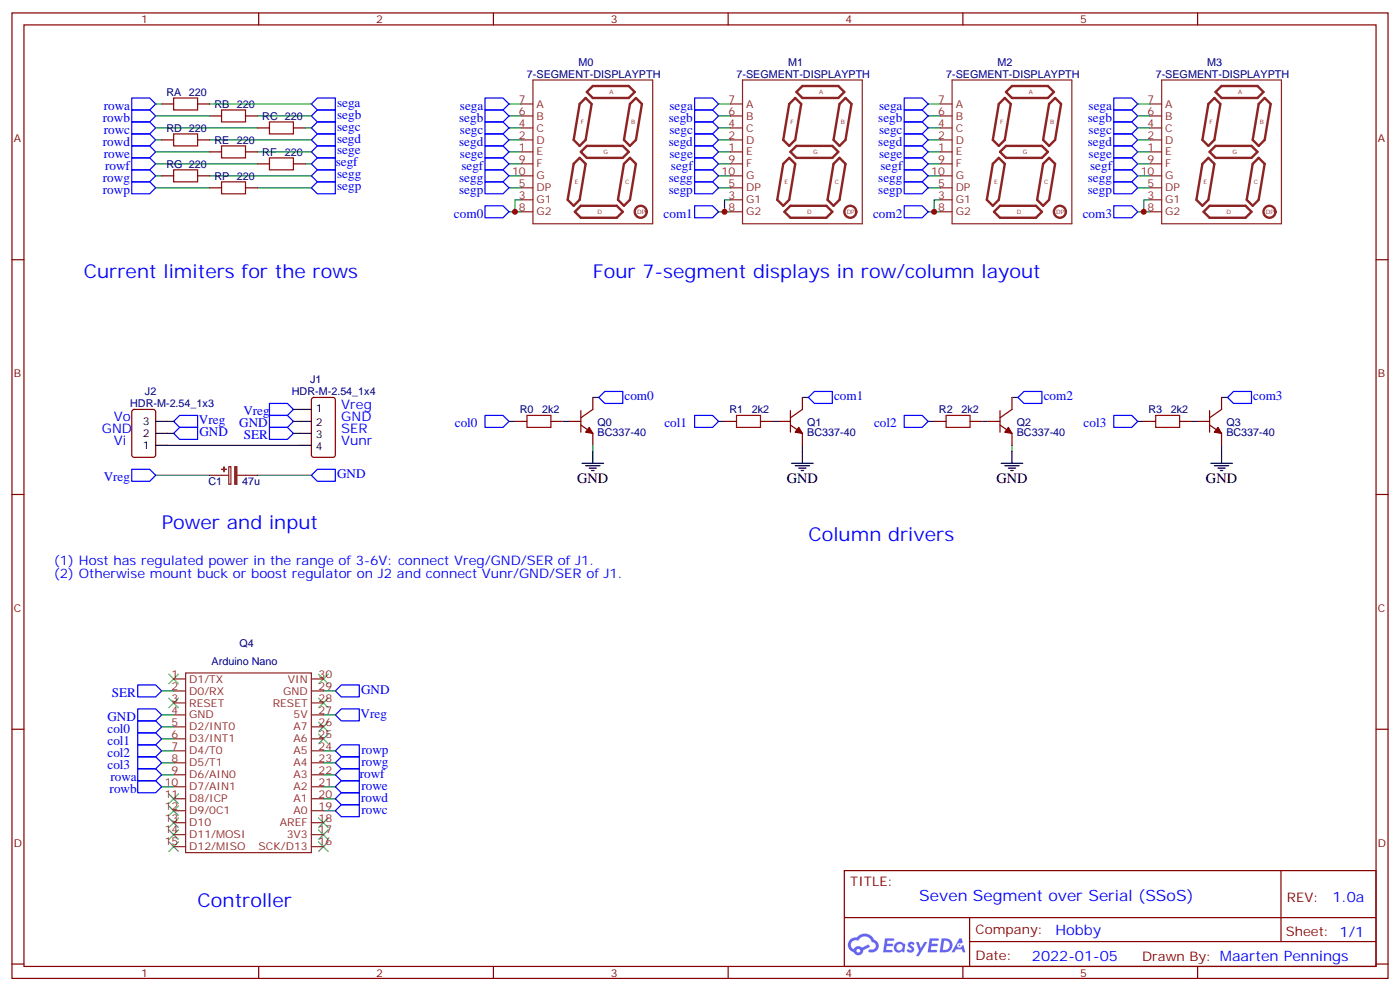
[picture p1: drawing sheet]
<svg xmlns="http://www.w3.org/2000/svg" width="412mm" height="292mm" viewBox="0 0 412 292" stroke-linecap="round" stroke-linejoin="round" font-family="sans-serif">
<g fill="none" stroke="#870000" stroke-width=".35">
<path d="M3.5 3.8h405.4v284.3h-405.4zM7.1 7.3h398.2v277.3h-398.2zM76.2 3.8v3.5M145.3 3.8v3.5M214.5 3.8v3.5M283.6 3.8v3.5M352.8 3.8v3.5M3.5 76.5h3.6M405.3 76.5h3.6M3.5 145.6h3.6M405.3 145.6h3.6M3.5 214.8h3.6"/>
<path d="M405.3 214.8h3.6M248.7 256.4h156.6v28.2h-156.6zM377.3 256.4v20.9M248.7 270.2h156.5M285.6 277.3h119.6M285.6 270.2v14.2M3.5 283.9h3.6M76.2 284.6v3.5M145.3 284.6v3.5M214.5 284.6v3.5M283.6 284.6v3.5M352.8 284.6v3.5"/>
<path d="M405.3 283.9h3.6"/>
</g>
<g fill="#5487ff">
<path d="M267.7 277.6a1.22 1.22 0 0 1 1.7 .2l-.4 .6a.47 .47 0 0 0-.3-.4 .47 .47 0 0 0-.5 .2l.1 .2a1.14 1.14 0 0 1 .8 1.8 1.14 1.14 0 0 1-1.9 0l-.2-.2 .5-.6 .7 .5a.29 .29 0 0 0 .3-.3 .29 .29 0 0 0-.2-.3 1.04 1.04 0 0 1-.6-1.7z"/>
<path d="M260.7 276.3h2.4l.3 .2-.2 .5-1.8 .1-.1 .8h1.5l.3 .4-.3 .4h-1.6l-.2 1.1h1.7l.2 .3-.2 .3-2.6 .1z"/>
<path d="M273.8 276.3h2.4l.3 .2-.1 .5-1.8 .1-.2 .8h1.6l.3 .4-.4 .4h-1.6l-.1 1.1h1.7l.2 .3-.2 .3-2.6 .1z"/>
<path d="M282.6 276.3h.7l.3 1.3-.6 .3a.69 .69 0 0 0-1 .3 .69 .69 0 0 0 .4 .9 .69 .69 0 0 0 .9-.6l.5-.2 .6 2.2h-.8l-.2-.9h-1.8l-.5 .9h-.8z"/>
<path d="M269.8 277.4h.8l.6 1.8 1.1-1.8h.9l-2.6 4.2h-.8l.9-1.5z"/>
<path d="M277.4 276.3l-.6 4.2h1.3a2.11 2.11 0 0 0 2.5-2.1 2.11 2.11 0 0 0-2.5-2.1zM278.1 277.1a1.39 1.39 0 0 1 1.7 1.4 1.39 1.39 0 0 1-1.8 1.3h-.3z"/>
<path d="M263.7 277.9a1.54 1.54 0 0 0-.1 2.2 1.54 1.54 0 0 0 2.2 .1l.6 .3 .3-2.3-.2-.3h-.4a1.49 1.49 0 0 0-2.4 0zM264 278.9a.94 .94 0 0 1 1.8 0 .94 .94 0 0 1-1.8 0z"/>
<path d="M250.4 276.7a2.18 2.18 0 0 0 1.1 3.7 1.44 1.44 0 0 0 1.6 .9 1.44 1.44 0 0 0 1.2-1.4l2-1.1-.5-.7-1.9 1a1.47 1.47 0 0 0-2.4 .4 1.39 1.39 0 0 1-.7-1.9 1.39 1.39 0 0 1 2-.5 2.12 2.12 0 0 1 2.2-1.3 2.12 2.12 0 0 1 1.9 1.7 1.14 1.14 0 0 1 1.1 1.4 1.14 1.14 0 0 1-1.7 .7 .43 .43 0 0 0-.5 .4 .43 .43 0 0 0 .4 .5 1.98 1.98 0 0 0 2.5-1.2 1.98 1.98 0 0 0-1.2-2.6 3.1 3.1 0 0 0-5.3-.6l-.9 .1zM252.3 280a.55 .55 0 0 1 1.1 0 .55 .55 0 0 1-1.1 0z"/>
<circle cx="282.6" cy="278.4" r=".26"/>
</g>
<g fill="none" stroke="#8c2424" stroke-width=".35">
<path d="M153.5 30.6h3.5M153.5 34.1h3.5M153.5 37.7h3.5M157 23.6h35.3v42.3h-35.3zM215.2 30.6h3.5M215.2 34.1h3.5M215.2 37.7h3.5M218.7 23.6h35.3v42.3h-35.3zM276.9 30.6h3.6M276.9 34.1h3.6M276.9 37.7h3.6M280.5 23.6h35.2v42.3h-35.2z"/>
<path d="M338.7 30.6h3.5M338.7 34.1h3.5M338.7 37.7h3.5M342.2 23.6h35.3v42.3h-35.3zM153.5 41.2h3.5M153.5 55.3h3.5M153.5 44.7h3.5M153.5 48.3h3.5M153.5 51.8h3.5M153.5 58.8h3.5M215.2 41.2h3.5M215.2 55.3h3.5"/>
<path d="M215.2 44.7h3.5M215.2 48.3h3.5M215.2 51.8h3.5M215.2 58.8h3.5M276.9 41.2h3.6M276.9 55.3h3.6M276.9 44.7h3.6M276.9 48.3h3.6M276.9 51.8h3.6M276.9 58.8h3.6M338.7 41.2h3.5M338.7 55.3h3.5"/>
<path d="M338.7 44.7h3.5M338.7 48.3h3.5M338.7 51.8h3.5M338.7 58.8h3.5M153.5 62.4h3.5M215.2 62.4h3.5M276.9 62.4h3.6M338.7 62.4h3.5M61.7 140h5.7M67.4 137.4h.6v5.2h-.6zM69.8 140h6M51.2 200h3.5"/>
<path d="M54.7 198.2h37v52.9h-37zM91.7 200h3.5M51.2 203.5h3.5M51.2 207h3.5M51.2 210.5h3.5M51.2 214.1h3.5M51.2 217.6h3.5M91.7 203.5h3.5M91.7 207h3.5M91.7 210.5h3.5M91.7 214.1h3.5M91.7 217.6h3.5"/>
<path d="M51.2 221.1h3.5M51.2 224.6h3.5M51.2 228.2h3.5M51.2 231.7h3.5M51.2 235.2h3.5M51.2 238.8h3.5M91.7 221.1h3.5M91.7 224.6h3.5M91.7 228.2h3.5M91.7 231.7h3.5M91.7 235.2h3.5M91.7 238.8h3.5"/>
<path d="M51.2 242.3h3.5M51.2 245.8h3.5M51.2 249.3h3.5M91.7 242.3h3.5M91.7 245.8h3.5M91.7 249.3h3.5"/>
</g>
<g fill="none" stroke="#8c2424" stroke-width=".71">
<path d="M172.5 28.9l1.8 1.7-1.8 10.6-1.8 1.8-1.7-1.8 1.7-10.6zM174.6 25.3h10.6l1.8 1.8-1.8 1.8h-10.6l-1.7-1.8zM187.3 28.9l1.8 1.7-1.8 10.6-1.7 1.8-1.8-1.8 1.8-10.6zM234.2 28.9l1.8 1.7-1.8 10.6-1.7 1.8-1.8-1.8 1.8-10.6zM236.4 25.3h10.5l1.8 1.8-1.8 1.8h-10.5l-1.8-1.8zM249.1 28.9l1.7 1.7-1.7 10.6-1.8 1.8-1.8-1.8 1.8-10.6zM296 28.9l1.7 1.7-1.7 10.6-1.8 1.8-1.7-1.8 1.7-10.6zM298.1 25.3h10.6l1.7 1.8-1.7 1.8h-10.6l-1.8-1.8zM310.8 28.9l1.8 1.7-1.8 10.6-1.8 1.8-1.7-1.8 1.7-10.6zM357.7 28.9l1.8 1.7-1.8 10.6-1.7 1.8-1.8-1.8 1.8-10.6zM358.1 27.1l1.7-1.8h10.6l1.8 1.8-1.8 1.8h-10.6zM372.5 28.9l1.8 1.7-1.8 10.6-1.7 1.8-1.8-1.8 1.8-10.6z"/>
<path d="M170.7 46.5l1.8 1.8-1.8 10.5-1.7 1.8-1.8-1.8 1.8-10.5zM171.1 44.7l1.8-1.7h10.5l1.8 1.7-1.8 1.8h-10.5zM185.6 46.5l1.7 1.8-1.7 10.5-1.8 1.8-1.8-1.8 1.8-10.5zM232.5 46.5l1.7 1.8-1.7 10.5-1.8 1.8-1.7-1.8 1.7-10.5zM232.8 44.7l1.8-1.7h10.6l1.7 1.7-1.7 1.8h-10.6zM247.3 46.5l1.8 1.8-1.8 10.5-1.8 1.8-1.7-1.8 1.7-10.5zM292.5 48.3l1.7-1.8 1.8 1.8-1.8 10.5-1.7 1.8-1.8-1.8zM294.6 44.7l1.7-1.7h10.6l1.8 1.7-1.8 1.8h-10.6zM309 46.5l1.8 1.8-1.8 10.5-1.7 1.8-1.8-1.8 1.8-10.5zM356 46.5l1.7 1.8-1.7 10.5-1.8 1.8-1.8-1.8 1.8-10.5zM356.3 44.7l1.8-1.7h10.6l1.7 1.7-1.7 1.8h-10.6zM370.8 46.5l1.7 1.8-1.7 10.5-1.8 1.8-1.8-1.8 1.8-10.5z"/>
<path d="M169.3 62.4l1.8-1.8h10.6l1.7 1.8-1.7 1.7h-10.6zM231.1 62.4l1.7-1.8h10.6l1.8 1.8-1.8 1.7h-10.6zM292.8 62.4l1.8-1.8h10.6l1.7 1.8-1.7 1.7h-10.6zM354.5 62.4l1.8-1.8h10.6l1.8 1.8-1.8 1.7h-10.6z"/>
<circle cx="188.7" cy="62.4" r="1.76"/>
<circle cx="250.5" cy="62.4" r="1.76"/>
<circle cx="312.2" cy="62.4" r="1.76"/>
<circle cx="373.9" cy="62.4" r="1.76"/>
</g>
<g fill="#8c2424" stroke="#8c2424" stroke-width=".35">
<path d="M69.1 137.4h.7v5.2h-.7z"/>
<path d="M66 137.5v1.4z"/>
<path d="M65.3 138.2l1.4 .1z"/>
</g>
<path d="M51.2 28.9h7v3.5h-7zM51.2 39.4h7v3.6h-7zM65.3 32.4h7v3.5h-7zM79.4 35.9h7v3.5h-7zM51.2 50h7v3.6h-7zM65.3 43h7v3.5h-7zM65.3 53.6h7v3.5h-7zM79.4 46.5h7v3.5h-7zM155.2 122.3h7.1v3.6h-7.1zM217 122.3h7v3.6h-7zM278.7 122.3h7.1v3.6h-7.1zM340.4 122.3h7.1v3.6h-7.1z" fill="none" stroke="#a10000" stroke-width=".35"/>
<g fill="none" stroke="#870000" stroke-width=".35">
<path d="M47.6 30.6h3.6M58.2 30.6h3.5M61.7 34.1h3.6M72.3 34.1h3.5M75.8 37.7h3.6M86.4 37.7h3.6M47.6 41.2h3.6M47.6 51.8h3.6M58.2 41.2h3.5M58.2 51.8h3.5M61.7 44.7h3.6M61.7 55.3h3.6"/>
<path d="M72.3 44.7h3.5M72.3 55.3h3.5M75.8 48.3h3.6M86.4 48.3h3.6M92 117.3l.4-.2h5.7l.6 .4 .1 16.5-.5 .6-5.9 .1-.6-.5-.1-16.4zM174.6 117.1v3.5l-3.5 2.4M236.4 117.1v3.5l-3.6 2.4M298.1 117.1v3.5l-3.5 2.4M359.8 117.1v3.5l-3.5 2.4M39 120.8l.5-.2h5.7l.6 .4 .1 13-.5 .6-5.9 .1-.6-.5-.1-12.9zM151.7 124.1h3.5M162.3 124.1h3.5"/>
<path d="M167.6 124.1h3.5M171.1 125.2l3.5 2.4v3.6M171.1 120.9v6.4M213.4 124.1h3.6M224 124.1h3.5M229.3 124.1h3.5M232.8 125.2l3.6 2.4v3.6M232.8 120.9v6.4M275.2 124.1h3.5M285.8 124.1h3.5M291 124.1h3.6M294.6 125.2l3.5 2.4v3.6"/>
<path d="M294.6 120.9v6.4M336.9 124.1h3.5M347.5 124.1h3.5M352.8 124.1h3.5M356.3 125.2l3.5 2.4v3.6M356.3 120.9v6.4"/>
</g>
<g fill="#870000" stroke="#870000" stroke-width=".35">
<path d="M173.6 125.9l1 1.7-2.1-.3z"/>
<path d="M235.3 125.9l1.1 1.7-2.2-.3z"/>
<path d="M297 125.9l1.1 1.7-2.1-.3z"/>
<path d="M358.8 125.9l1 1.7-2.1-.3z"/>
</g>
<g fill="none" stroke="#00f" stroke-width=".35">
<path d="M38.8 28.9h5.3l1.8 1.7-1.8 1.8h-5.3zM38.8 32.4h5.3l1.8 1.7-1.8 1.8h-5.3zM38.8 35.9h5.3l1.8 1.8-1.8 1.7h-5.3zM38.8 39.4h5.3l1.8 1.8-1.8 1.8h-5.3zM91.7 34.1l1.8-1.7h5.3v3.5h-5.3zM91.7 37.7l1.8-1.8h5.3v3.5h-5.3zM93.5 28.9h5.3v3.5h-5.3l-1.8-1.8zM142.9 39.4h5.3l1.7 1.8-1.7 1.8h-5.3zM142.9 35.9h5.3l1.7 1.8-1.7 1.7h-5.3zM142.9 32.4h5.3l1.7 1.7-1.7 1.8h-5.3zM142.9 28.9h5.3l1.7 1.7-1.7 1.8h-5.3zM204.6 28.9h5.3l1.8 1.7-1.8 1.8h-5.3z"/>
<path d="M204.6 32.4h5.3l1.8 1.7-1.8 1.8h-5.3zM204.6 35.9h5.3l1.8 1.8-1.8 1.7h-5.3zM204.6 39.4h5.3l1.8 1.8-1.8 1.8h-5.3zM266.3 39.4h5.3l1.8 1.8-1.8 1.8h-5.3zM266.3 35.9h5.3l1.8 1.8-1.8 1.7h-5.3zM266.3 32.4h5.3l1.8 1.7-1.8 1.8h-5.3zM266.3 28.9h5.3l1.8 1.7-1.8 1.8h-5.3zM328.1 28.9h5.3l1.7 1.7-1.7 1.8h-5.3zM328.1 32.4h5.3l1.7 1.7-1.7 1.8h-5.3zM328.1 35.9h5.3l1.7 1.8-1.7 1.7h-5.3zM328.1 39.4h5.3l1.7 1.8-1.7 1.8h-5.3zM38.8 43h5.3l1.8 1.7-1.8 1.8h-5.3z"/>
<path d="M38.8 46.5h5.3l1.8 1.8-1.8 1.7h-5.3zM38.8 50h5.3l1.8 1.8-1.8 1.8h-5.3zM38.8 53.6h5.3l1.8 1.7-1.8 1.8h-5.3zM91.7 41.2l1.8-1.8h5.3v3.6h-5.3zM91.7 44.7l1.8-1.7h5.3v3.5h-5.3zM91.7 48.3l1.8-1.8h5.3v3.5h-5.3zM91.7 51.8l1.8-1.8h5.3v3.6h-5.3zM93.5 53.6h5.3v3.5h-5.3l-1.8-1.8zM142.9 53.6h5.3l1.7 1.7-1.7 1.8h-5.3zM142.9 50h5.3l1.7 1.8-1.7 1.8h-5.3zM142.9 46.5h5.3l1.7 1.8-1.7 1.7h-5.3zM142.9 43h5.3l1.7 1.7-1.7 1.8h-5.3z"/>
<path d="M204.6 43h5.3l1.8 1.7-1.8 1.8h-5.3zM204.6 46.5h5.3l1.8 1.8-1.8 1.7h-5.3zM204.6 50h5.3l1.8 1.8-1.8 1.8h-5.3zM204.6 53.6h5.3l1.8 1.7-1.8 1.8h-5.3zM266.3 53.6h5.3l1.8 1.7-1.8 1.8h-5.3zM266.3 50h5.3l1.8 1.8-1.8 1.8h-5.3zM266.3 46.5h5.3l1.8 1.8-1.8 1.7h-5.3zM266.3 43h5.3l1.8 1.7-1.8 1.8h-5.3zM328.1 43h5.3l1.7 1.7-1.7 1.8h-5.3zM328.1 46.5h5.3l1.7 1.8-1.7 1.7h-5.3zM328.1 50h5.3l1.7 1.8-1.7 1.8h-5.3zM328.1 53.6h5.3l1.7 1.7-1.7 1.8h-5.3z"/>
<path d="M142.9 60.6h5.3l1.7 1.8-1.7 1.7h-5.3zM204.6 60.6h5.3l1.8 1.8-1.8 1.7h-5.3zM266.3 60.6h5.3l1.8 1.8-1.8 1.7h-5.3zM328.1 60.6h5.3l1.7 1.8-1.7 1.7h-5.3zM79.4 118.8h5.3l1.7 1.8-1.7 1.7h-5.3zM176.4 117.1l1.8-1.8h5.2v3.5h-5.2zM238.1 117.1l1.8-1.8h5.3v3.5h-5.3zM299.9 117.1l1.7-1.8h5.3v3.5h-5.3zM361.6 117.1l1.8-1.8h5.3v3.5h-5.3zM38.8 138.2h5.3l1.8 1.8-1.8 1.7h-5.3zM51.2 124.1l1.7-1.8h5.3v3.6h-5.3zM51.2 127.6l1.7-1.7h5.3v3.5h-5.3z"/>
<path d="M79.4 122.3h5.3l1.7 1.8-1.7 1.8h-5.3zM79.4 125.9h5.3l1.7 1.7-1.7 1.8h-5.3zM91.7 140l1.8-1.8h5.3v3.5h-5.3zM142.9 122.3h5.3l1.7 1.8-1.7 1.8h-5.3zM204.6 122.3h5.3l1.8 1.8-1.8 1.8h-5.3zM266.3 122.3h5.3l1.8 1.8-1.8 1.8h-5.3zM328.1 122.3h5.3l1.7 1.8-1.7 1.8h-5.3zM40.6 212.3h5.3l1.7 1.8-1.7 1.7h-5.3zM40.6 215.8h5.3l1.7 1.8-1.7 1.8h-5.3zM40.6 219.4h5.3l1.7 1.7-1.7 1.8h-5.3zM40.6 201.7h5.3l1.7 1.8-1.7 1.7h-5.3zM40.6 208.8h5.3l1.7 1.7-1.7 1.8h-5.3z"/>
<path d="M98.8 203.5l1.7-1.8h5.3v3.5h-5.3zM98.8 210.5l1.7-1.7h5.3v3.5h-5.3zM100.5 219.4h5.3v3.5h-5.3l-1.7-1.8zM40.6 229.9h5.3l1.7 1.8-1.7 1.8h-5.3zM40.6 226.4h5.3l1.7 1.8-1.7 1.7h-5.3zM40.6 222.9h5.3l1.7 1.7-1.7 1.8h-5.3zM98.8 224.6l1.7-1.7h5.3v3.5h-5.3zM98.8 228.2l1.7-1.8h5.3v3.5h-5.3zM98.8 231.7l1.7-1.8h5.3v3.6h-5.3zM98.8 235.2l1.7-1.7h5.3v3.5h-5.3zM98.8 238.8l1.7-1.8h5.3v3.5h-5.3z"/>
</g>
<g fill="none" stroke="#008700" stroke-width=".35">
<path d="M45.9 30.6h1.7M45.9 34.1h15.8M45.9 37.7h29.9M61.7 30.6h30M75.8 34.1h15.9M90 37.7h1.7M149.9 30.6h3.6M149.9 34.1h3.6M149.9 37.7h3.6M211.7 30.6h3.5M211.7 34.1h3.5M211.7 37.7h3.5"/>
<path d="M273.4 30.6h3.5M273.4 34.1h3.5M273.4 37.7h3.5M335.1 30.6h3.6M335.1 34.1h3.6M335.1 37.7h3.6M45.9 41.2h1.7M45.9 44.7h15.8M45.9 48.3h29.9M45.9 51.8h1.7M45.9 55.3h15.8M61.7 41.2h30"/>
<path d="M61.7 51.8h30M75.8 44.7h15.9M75.8 55.3h15.9M90 48.3h1.7M149.9 41.2h3.6M149.9 44.7h3.6M149.9 48.3h3.6M149.9 51.8h3.6M149.9 55.3h3.6M153.5 58.8h-1.8v3.6M211.7 41.2h3.5M211.7 44.7h3.5"/>
<path d="M211.7 48.3h3.5M211.7 51.8h3.5M211.7 55.3h3.5M215.2 58.8h-1.8v3.6M273.4 41.2h3.5M273.4 44.7h3.5M273.4 48.3h3.5M273.4 51.8h3.5M273.4 55.3h3.5M276.9 58.8h-1.7v3.6M335.1 41.2h3.6M335.1 44.7h3.6"/>
<path d="M335.1 48.3h3.6M335.1 51.8h3.6M335.1 55.3h3.6M338.7 58.8h-1.8v3.6M149.9 62.4h3.6M211.7 62.4h3.5M273.4 62.4h3.5M335.1 62.4h3.6M174.6 117.1h1.8M236.4 117.1h1.7M298.1 117.1h1.8M359.8 117.1h1.8"/>
<path d="M45.9 140h15.8M49.4 124.1h1.8M49.4 131.2h38.8M49.4 127.6h1.8M75.8 140h15.9M86.4 124.1h1.8M86.4 127.6h1.8M86.4 120.6h1.8M149.9 124.1h1.8M165.8 124.1h1.8M174.6 131.2v1.7M211.7 124.1h1.7"/>
<path d="M227.5 124.1h1.8M236.4 131.2v1.7M273.4 124.1h1.8M289.3 124.1h1.7M298.1 131.2v1.7M335.1 124.1h1.8M351 124.1h1.8M359.8 131.2v1.7M47.6 203.5h3.6M47.6 210.5h3.6M47.6 214.1h3.6M47.6 217.6h3.6"/>
<path d="M95.2 203.5h3.6M95.2 210.5h3.6M47.6 221.1h3.6M47.6 224.6h3.6M47.6 228.2h3.6M47.6 231.7h3.6M95.2 221.1h3.6M95.2 224.6h3.6M95.2 228.2h3.6M95.2 231.7h3.6M95.2 235.2h3.6M95.2 238.8h3.6"/>
</g>
<g fill="none" stroke="#000" stroke-width=".35">
<path d="M45.9 124.1h3.5M45.9 131.2h3.5M45.9 127.6h3.5M88.2 124.1h3.5M88.2 131.2h3.5M88.2 127.6h3.5M88.2 120.6h3.5M171.4 136.5h6.4M172.5 137.2h4.2M173.6 137.9h2.1M174.3 138.6h.7M174.6 132.9v3.6"/>
<path d="M233.2 136.5h6.3M234.2 137.2h4.3M235.3 137.9h2.1M236 138.6h.7M236.4 132.9v3.6M294.9 136.5h6.4M296 137.2h4.2M297 137.9h2.2M297.7 138.6h.7M298.1 132.9v3.6M356.7 136.5h6.3M357.7 137.2h4.2"/>
<path d="M358.8 137.9h2.1M359.5 138.6h.7M359.8 132.9v3.6"/>
</g>
<g fill="none" stroke="#3c3" stroke-width=".35">
<path d="M49.7 198.5l2.9 2.9M52.6 198.5l-2.9 2.9M93.8 198.5l2.9 2.9M96.7 198.5l-2.9 2.9M49.7 205.6l2.9 2.8M52.6 205.6l-2.9 2.8M93.8 205.6l2.9 2.8M93.8 212.7l2.9 2.8M93.8 216.2l2.9 2.8M96.7 205.6l-2.9 2.8M96.7 212.7l-2.9 2.8M96.7 216.2l-2.9 2.8"/>
<path d="M49.7 237.3l2.9 2.9M49.7 233.8l2.9 2.8M52.6 237.3l-2.9 2.9M52.6 233.8l-2.9 2.8M49.7 247.9l2.9 2.9M49.7 244.4l2.9 2.8M49.7 240.9l2.9 2.8M52.6 247.9l-2.9 2.9M52.6 244.4l-2.9 2.8M52.6 240.9l-2.9 2.8M93.8 240.9l2.9 2.8M93.8 244.4l2.9 2.8"/>
<path d="M93.8 247.9l2.9 2.9M96.7 240.9l-2.9 2.8M96.7 244.4l-2.9 2.8M96.7 247.9l-2.9 2.9"/>
</g>
<g fill="#c00">
<circle cx="336.9" cy="62.4" r=".88"/>
<circle cx="275.2" cy="62.4" r=".88"/>
<circle cx="213.4" cy="62.4" r=".88"/>
<circle cx="151.7" cy="62.4" r=".88"/>
</g>
<g font-size="5.6" fill="#00f">
<text x="24.7" y="81.8">Current limiters for the rows</text>
<text x="174.6" y="81.8">Four 7-segment displays in row/column layout</text>
<text x="47.6" y="155.9">Power and input</text>
<text x="238.1" y="159.4">Column drivers</text>
<text x="58.2" y="267">Controller</text>
</g>
<text font-size="4.6" fill="#00f" x="270.8" y="265.4">Seven Segment over Serial (SSoS)</text>
<g font-size="4.2">
<text x="170" y="142.1">GND</text>
<text x="231.8" y="142.1">GND</text>
<text x="293.5" y="142.1">GND</text>
<text x="355.2" y="142.1">GND</text>
</g>
<g font-size="4.2" fill="#00f">
<text x="392.5" y="265.7">1.0a</text>
<text x="310.9" y="275.2">Hobby</text>
<text x="304" y="283">2022-01-05</text>
</g>
<g font-size="3.9" fill="#00f">
<text x="30.3" y="35.9">rowb</text>
<text x="30.6" y="32.4">rowa</text>
<text x="99.3" y="31.4">sega</text>
<text x="99.3" y="34.9">segb</text>
<text x="135.2" y="35.9">segb</text>
<text x="135.5" y="32.4">sega</text>
<text x="197" y="35.9">segb</text>
<text x="197.2" y="32.4">sega</text>
<text x="258.7" y="35.9">segb</text>
<text x="258.9" y="32.4">sega</text>
<text x="320.5" y="35.9">segb</text>
<text x="320.7" y="32.4">sega</text>
<text x="30.6" y="39.4">rowc</text>
<text x="99.3" y="42">segd</text>
<text x="99.3" y="38.4">segc</text>
<text x="135.5" y="39.4">segc</text>
<text x="197.2" y="39.4">segc</text>
<text x="258.9" y="39.4">segc</text>
<text x="320.7" y="39.4">segc</text>
<text x="30.3" y="43">rowd</text>
<text x="30.6" y="46.5">rowe</text>
<text x="99.3" y="45.5">sege</text>
<text x="135.2" y="43">segd</text>
<text x="135.5" y="46.5">sege</text>
<text x="197" y="43">segd</text>
<text x="197.2" y="46.5">sege</text>
<text x="258.7" y="43">segd</text>
<text x="258.9" y="46.5">sege</text>
<text x="320.5" y="43">segd</text>
<text x="320.7" y="46.5">sege</text>
<text x="30.3" y="53.6">rowg</text>
<text x="31" y="50">rowf</text>
<text x="98.9" y="49">segf</text>
<text x="99.3" y="52.6">segg</text>
<text x="135.2" y="53.6">segg</text>
<text x="135.9" y="50">segf</text>
<text x="197" y="53.6">segg</text>
<text x="197.6" y="50">segf</text>
<text x="258.7" y="53.6">segg</text>
<text x="259.4" y="50">segf</text>
<text x="320.5" y="53.6">segg</text>
<text x="321.1" y="50">segf</text>
<text x="30.3" y="57.1">rowp</text>
<text x="99.3" y="56.1">segp</text>
<text x="135.2" y="57.1">segp</text>
<text x="197" y="57.1">segp</text>
<text x="258.7" y="57.1">segp</text>
<text x="320.5" y="57.1">segp</text>
<text x="133.7" y="64.1">com0</text>
<text x="195.5" y="64.1">com1</text>
<text x="257.2" y="64.1">com2</text>
<text x="318.9" y="64.1">com3</text>
<text x="184" y="117.9">com0</text>
<text x="245.7" y="117.9">com1</text>
<text x="307.4" y="117.9">com2</text>
<text x="369.2" y="117.9">com3</text>
<text x="33.5" y="124.1">Vo</text>
<text x="58.6" y="124.9">Vreg</text>
<text x="70.5" y="125.9">GND</text>
<text x="71.7" y="122.3">Vreg</text>
<text x="100.5" y="120.6">Vreg</text>
<text x="100.5" y="124.1">GND</text>
<text x="134" y="125.9">col0</text>
<text x="195.7" y="125.9">col1</text>
<text x="257.5" y="125.9">col2</text>
<text x="319.2" y="125.9">col3</text>
<text x="30" y="127.6">GND</text>
<text x="33.5" y="131.2">Vi</text>
<text x="58.7" y="128.5">GND</text>
<text x="71.8" y="129.4">SER</text>
<text x="100.5" y="127.6">SER</text>
<text x="100.5" y="131.2">Vunr</text>
<text x="30.6" y="141.7">Vreg</text>
<text x="99.3" y="140.8">GND</text>
<text x="15.9" y="166.4">(1) Host has regulated power in the range of 3-6V: connect Vreg/GND/SER of J1.</text>
<text x="15.9" y="170.3">(2) Otherwise mount buck or boost regulator on J2 and connect Vunr/GND/SER of J1.</text>
<text x="33" y="205.2">SER</text>
<text x="106.4" y="204.3">GND</text>
<text x="31.7" y="212.3">GND</text>
<text x="31.7" y="215.8">col0</text>
<text x="106.2" y="211.4">Vreg</text>
<text x="31.7" y="219.4">col1</text>
<text x="106.5" y="221.9">rowp</text>
<text x="31.7" y="222.9">col2</text>
<text x="31.7" y="226.4">col3</text>
<text x="106.5" y="225.5">rowg</text>
<text x="32.3" y="233.5">rowb</text>
<text x="32.5" y="229.9">rowa</text>
<text x="106" y="229">rowf</text>
<text x="106.5" y="232.5">rowe</text>
<text x="106.4" y="236.1">rowd</text>
<text x="106.5" y="239.6">rowc</text>
</g>
<g font-size="3.9" fill="#800">
<text x="250.5" y="261">TITLE:</text>
<text x="379.1" y="265.7">REV:</text>
<text x="287.4" y="275.2">Company:</text>
<text x="378.7" y="275.8">Sheet: 1/1</text>
<text x="287.4" y="282.9">Date:</text>
<text x="336.4" y="282.9">Drawn By: Maarten Pennings</text>
</g>
<g font-size="3.2" fill="#800">
<text x="41.6" y="6.8">1</text>
<text x="110.8" y="6.8">2</text>
<text x="179.9" y="6.8">3</text>
<text x="249.1" y="6.8">4</text>
<text x="318.2" y="6.8">5</text>
<text x="4.1" y="41.9">A</text>
<text x="405.9" y="41.9">A</text>
<text x="4.1" y="111.1">B</text>
<text x="405.9" y="111.1">B</text>
<text x="4.1" y="180.2">C</text>
<text x="405.9" y="180.2">C</text>
<text x="4.1" y="249.3">D</text>
<text x="405.9" y="249.3">D</text>
<text x="41.6" y="287.6">1</text>
<text x="110.8" y="287.6">2</text>
<text x="179.9" y="287.6">3</text>
<text x="249.1" y="287.6">4</text>
<text x="318.2" y="287.6">5</text>
</g>
<g font-size="3.2" fill="#000080">
<text x="155.2" y="23">7-SEGMENT-DISPLAYPTH</text>
<text x="170.4" y="19.3">M0</text>
<text x="217" y="23">7-SEGMENT-DISPLAYPTH</text>
<text x="232.1" y="19.3">M1</text>
<text x="278.7" y="23">7-SEGMENT-DISPLAYPTH</text>
<text x="293.9" y="19.3">M2</text>
<text x="340.4" y="23">7-SEGMENT-DISPLAYPTH</text>
<text x="355.6" y="19.3">M3</text>
<text x="49" y="28.2">RA 220</text>
<text x="63.2" y="31.8">RB 220</text>
<text x="77.3" y="35.3">RC 220</text>
<text x="49" y="38.8">RD 220</text>
<text x="63.2" y="42.4">RE 220</text>
<text x="77.3" y="45.9">RF</text>
<text x="83.9" y="45.9">220</text>
<text x="49" y="49.4">RG 220</text>
<text x="63.2" y="52.9">RP 220</text>
<text x="91.4" y="112.8">J1</text>
<text x="38.3" y="119.9">HDR-M-2.54_1x3</text>
<text x="42.7" y="116.3">J2</text>
<text x="86" y="116.4">HDR-M-2.54_1x4</text>
<text x="153.1" y="121.7">R0</text>
<text x="159.7" y="121.7">2k2</text>
<text x="176" y="125.4">Q0</text>
<text x="214.9" y="121.7">R1</text>
<text x="221.4" y="121.7">2k2</text>
<text x="237.8" y="125.4">Q1</text>
<text x="276.6" y="121.7">R2</text>
<text x="283.2" y="121.7">2k2</text>
<text x="299.5" y="125.4">Q2</text>
<text x="338.3" y="121.7">R3</text>
<text x="344.9" y="121.7">2k2</text>
<text x="361.2" y="125.4">Q3</text>
<text x="176" y="128.5">BC337-40</text>
<text x="237.8" y="128.5">BC337-40</text>
<text x="299.5" y="128.5">BC337-40</text>
<text x="361.2" y="128.5">BC337-40</text>
<text x="61.4" y="142.9">C1</text>
<text x="71.3" y="142.9">47u</text>
<text x="70.6" y="190.5">Q4</text>
<text x="62.3" y="195.8">Arduino Nano</text>
</g>
<g font-size="3.2" fill="#8d2323">
<text x="152.9" y="30.3">7</text>
<text x="152.9" y="33.8">6</text>
<text x="158" y="31.7">A</text>
<text x="158" y="35.2">B</text>
<text x="214.6" y="30.3">7</text>
<text x="214.6" y="33.8">6</text>
<text x="219.8" y="31.7">A</text>
<text x="219.8" y="35.2">B</text>
<text x="276.3" y="30.3">7</text>
<text x="276.3" y="33.8">6</text>
<text x="281.5" y="31.7">A</text>
<text x="281.5" y="35.2">B</text>
<text x="338.1" y="30.3">7</text>
<text x="338.1" y="33.8">6</text>
<text x="343.3" y="31.7">A</text>
<text x="343.3" y="35.2">B</text>
<text x="152.9" y="37.3">4</text>
<text x="152.9" y="40.9">2</text>
<text x="158" y="38.7">C</text>
<text x="214.6" y="37.3">4</text>
<text x="214.6" y="40.9">2</text>
<text x="219.8" y="38.7">C</text>
<text x="276.3" y="37.3">4</text>
<text x="276.3" y="40.9">2</text>
<text x="281.5" y="38.7">C</text>
<text x="338.1" y="37.3">4</text>
<text x="338.1" y="40.9">2</text>
<text x="343.3" y="38.7">C</text>
<text x="152.9" y="44.4">1</text>
<text x="152.9" y="47.9">9</text>
<text x="158" y="42.3">D</text>
<text x="158" y="45.8">E</text>
<text x="214.6" y="44.4">1</text>
<text x="214.6" y="47.9">9</text>
<text x="219.8" y="42.3">D</text>
<text x="219.8" y="45.8">E</text>
<text x="276.3" y="44.4">1</text>
<text x="276.3" y="47.9">9</text>
<text x="281.5" y="42.3">D</text>
<text x="281.5" y="45.8">E</text>
<text x="338.1" y="44.4">1</text>
<text x="338.1" y="47.9">9</text>
<text x="343.3" y="42.3">D</text>
<text x="343.3" y="45.8">E</text>
<text x="150.8" y="51.4">10</text>
<text x="158" y="49.3">F</text>
<text x="158" y="52.8">G</text>
<text x="212.6" y="51.4">10</text>
<text x="219.8" y="49.3">F</text>
<text x="219.8" y="52.8">G</text>
<text x="274.3" y="51.4">10</text>
<text x="281.5" y="49.3">F</text>
<text x="281.5" y="52.8">G</text>
<text x="336" y="51.4">10</text>
<text x="343.3" y="49.3">F</text>
<text x="343.3" y="52.8">G</text>
<text x="152.9" y="55">5</text>
<text x="152.9" y="58.5">3</text>
<text x="158" y="56.4">DP</text>
<text x="158" y="59.9">G1</text>
<text x="214.6" y="55">5</text>
<text x="214.6" y="58.5">3</text>
<text x="219.8" y="56.4">DP</text>
<text x="219.8" y="59.9">G1</text>
<text x="276.3" y="55">5</text>
<text x="276.3" y="58.5">3</text>
<text x="281.5" y="56.4">DP</text>
<text x="281.5" y="59.9">G1</text>
<text x="338.1" y="55">5</text>
<text x="338.1" y="58.5">3</text>
<text x="343.3" y="56.4">DP</text>
<text x="343.3" y="59.9">G1</text>
<text x="152.9" y="62">8</text>
<text x="158" y="63.4">G2</text>
<text x="214.6" y="62">8</text>
<text x="219.8" y="63.4">G2</text>
<text x="276.3" y="62">8</text>
<text x="281.5" y="63.4">G2</text>
<text x="338.1" y="62">8</text>
<text x="343.3" y="63.4">G2</text>
<text x="50.5" y="199.6">1</text>
<text x="50.5" y="203.1">2</text>
<text x="55.7" y="201">D1/TX</text>
<text x="84.8" y="201">VIN</text>
<text x="93.8" y="199.6">30</text>
<text x="93.8" y="203.1">29</text>
<text x="50.5" y="206.7">3</text>
<text x="55.7" y="204.5">D0/RX</text>
<text x="55.7" y="208.1">RESET</text>
<text x="80.3" y="208.1">RESET</text>
<text x="83.4" y="204.5">GND</text>
<text x="93.8" y="206.7">28</text>
<text x="50.5" y="210.2">4</text>
<text x="50.5" y="213.7">5</text>
<text x="55.7" y="211.6">GND</text>
<text x="55.7" y="215.1">D2/INT0</text>
<text x="86.5" y="215.1">A7</text>
<text x="86.5" y="211.6">5V</text>
<text x="93.8" y="213.7">26</text>
<text x="93.8" y="210.2">27</text>
<text x="50.5" y="217.2">6</text>
<text x="50.5" y="220.8">7</text>
<text x="55.7" y="218.7">D3/INT1</text>
<text x="86.5" y="218.7">A6</text>
<text x="93.8" y="220.8">24</text>
<text x="93.8" y="217.2">25</text>
<text x="50.5" y="224.3">8</text>
<text x="50.5" y="227.8">9</text>
<text x="55.7" y="222.2">D4/T0</text>
<text x="55.7" y="225.7">D5/T1</text>
<text x="86.5" y="225.7">A4</text>
<text x="86.5" y="222.2">A5</text>
<text x="93.8" y="227.8">22</text>
<text x="93.8" y="224.3">23</text>
<text x="48.5" y="231.4">10</text>
<text x="55.7" y="229.2">D6/AIN0</text>
<text x="55.7" y="232.8">D7/AIN1</text>
<text x="86.5" y="232.8">A2</text>
<text x="86.5" y="229.2">A3</text>
<text x="93.8" y="231.4">21</text>
<text x="48.5" y="234.9">11</text>
<text x="48.5" y="238.4">12</text>
<text x="55.7" y="236.3">D8/ICP</text>
<text x="55.7" y="239.8">D9/0C1</text>
<text x="86.5" y="236.3">A1</text>
<text x="86.5" y="239.8">A0</text>
<text x="93.8" y="234.9">20</text>
<text x="93.8" y="238.4">19</text>
<text x="48.5" y="241.9">13</text>
<text x="48.5" y="245.5">14</text>
<text x="55.7" y="243.3">D10</text>
<text x="82.5" y="243.3">AREF</text>
<text x="93.8" y="245.5">17</text>
<text x="93.8" y="241.9">18</text>
<text x="48.5" y="249">15</text>
<text x="55.7" y="246.9">D11/MOSI</text>
<text x="55.7" y="250.4">D12/MISO</text>
<text x="76.2" y="250.4">SCK/D13</text>
<text x="84.5" y="246.9">3V3</text>
<text x="93.8" y="249">16</text>
</g>
<g font-size="3.2">
<text x="42.1" y="125.2">3</text>
<text x="93" y="121.3">1</text>
<text x="93" y="125.5">2</text>
<text x="42.1" y="128.7">2</text>
<text x="93" y="129">3</text>
<text x="42.1" y="132.2">1</text>
<text x="93" y="132.6">4</text>
</g>
<g font-size="1.8" fill="#8d2323">
<text x="179.6" y="27.8">A</text>
<text x="241.3" y="27.8">A</text>
<text x="303" y="27.8">A</text>
<text x="364.8" y="27.8">A</text>
<text x="171.1" y="36.6">F</text>
<text x="185.9" y="36.6">B</text>
<text x="232.8" y="36.6">F</text>
<text x="247.6" y="36.6">B</text>
<text x="294.6" y="36.6">F</text>
<text x="309.4" y="36.6">B</text>
<text x="356.3" y="36.6">F</text>
<text x="371.1" y="36.6">B</text>
<text x="177.8" y="45.4">G</text>
<text x="239.5" y="45.4">G</text>
<text x="301.3" y="45.4">G</text>
<text x="363" y="45.4">G</text>
<text x="169.3" y="54.3">E</text>
<text x="184.1" y="54.3">C</text>
<text x="231.1" y="54.3">E</text>
<text x="245.9" y="54.3">C</text>
<text x="292.8" y="54.3">E</text>
<text x="307.6" y="54.3">C</text>
<text x="354.5" y="54.3">E</text>
<text x="369.4" y="54.3">C</text>
<text x="176" y="63.1">D</text>
<text x="187.7" y="63.1">DP</text>
<text x="237.8" y="63.1">D</text>
<text x="249.4" y="63.1">DP</text>
<text x="299.5" y="63.1">D</text>
<text x="311.1" y="63.1">DP</text>
<text x="361.2" y="63.1">D</text>
<text x="372.9" y="63.1">DP</text>
</g>
</svg>
